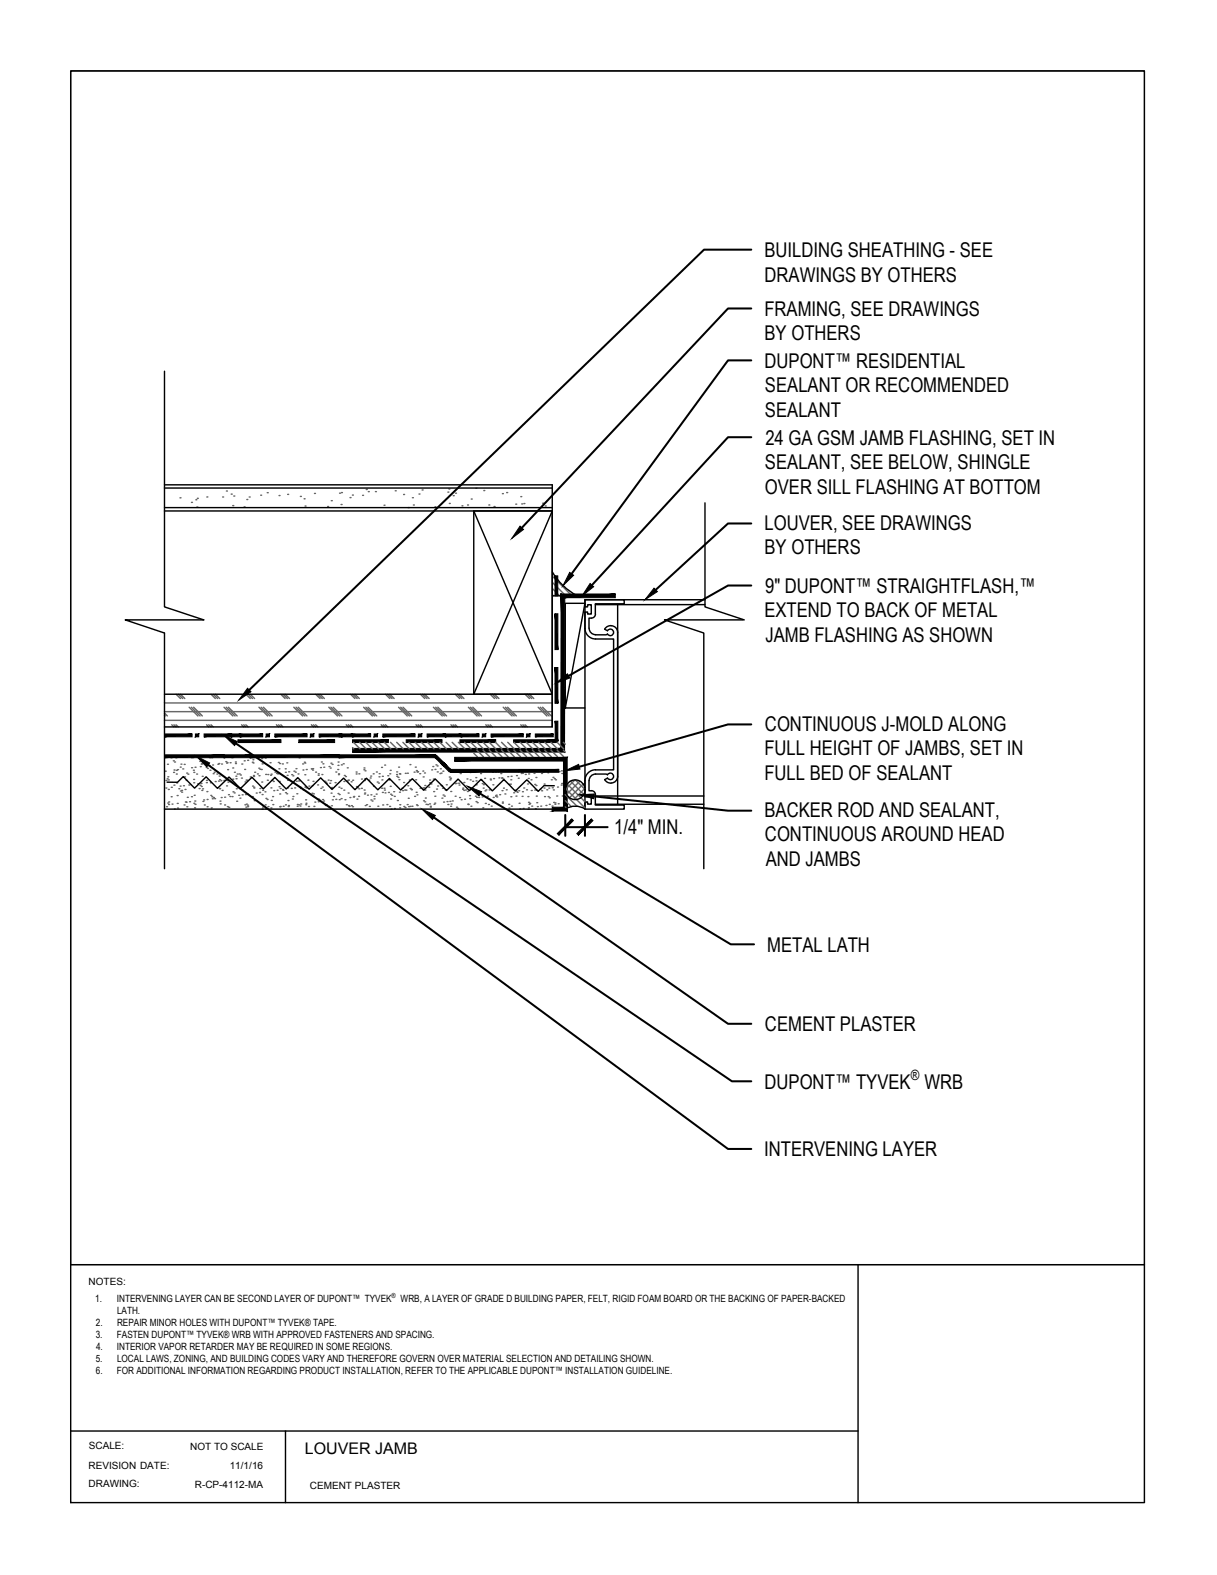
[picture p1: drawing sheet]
<svg xmlns="http://www.w3.org/2000/svg" width="216mm" height="279mm" viewBox="0 0 216 279" stroke-linecap="round" stroke-linejoin="round" font-family="sans-serif">
<!-- layer: -ATI-WRB -->
<g fill="#000" stroke="#000" stroke-width=".18">
<path d="M29.2 130.7h4.9v-.5zM29.2 130.2h4.9l-4.9 .5z"/>
<path d="M34.7 130.7h.6v-.5zM34.7 130.2h.6l-.6 .5z"/>
<path d="M41.1 130.7h1.5v-.5zM41.1 130.2h1.5l-1.5 .5zM36.2 130.7h4.9v-.5zM36.2 130.2h4.9l-4.9 .5z"/>
<path d="M42.6 130.7h4v-.5zM42.6 130.2h4l-4 .5z"/>
<path d="M47.2 130.7h.6v-.5zM47.2 130.2h.6l-.6 .5z"/>
<path d="M48.8 130.7h5.7v-.5zM48.8 130.2h5.7l-5.7 .5z"/>
<path d="M55.1 130.7h.6v-.5zM55.1 130.2h.6l-.6 .5z"/>
<path d="M60.6 130.7h1.9v-.5zM60.6 130.2h1.9l-1.9 .5zM56.6 130.7h4v-.5zM56.6 130.2h4l-4 .5z"/>
<path d="M62.5 130.7h3.3v-.5zM62.5 130.2h3.3l-3.3 .5z"/>
<path d="M66.4 130.7h.6v-.5zM66.4 130.2h.6l-.6 .5z"/>
<path d="M67.9 130.7h5.7v-.5zM67.9 130.2h5.7l-5.7 .5z"/>
<path d="M74.2 130.7h.6v-.5zM74.2 130.2h.6l-.6 .5z"/>
<path d="M79 130.7h2.8v-.5zM79 130.2h2.8l-2.8 .5zM75.8 130.7h3.2v-.5zM75.8 130.2h3.2l-3.2 .5z"/>
<path d="M81.8 130.7h3.2v-.5zM81.8 130.2h3.2l-3.2 .5z"/>
<path d="M85.6 130.7h.6v-.5zM85.6 130.2h.6l-.6 .5z"/>
<path d="M87.1 130.7h5.7v-.5zM87.1 130.2h5.7l-5.7 .5z"/>
<path d="M93.4 130.7h.6v-.5zM93.4 130.2h.6l-.6 .5z"/>
<path d="M95 130.7h3.1v-.5zM95 130.2h3.1l-3.1 .5z"/>
</g>
<path d="M29.2 130.2v.5M42.6 130.2v.5M62.5 130.2v.5M81.8 130.2v.5" fill="none" stroke="#000" stroke-width=".18"/>
<!-- layer: -ATI-HATCH -->
<g fill="none" stroke="#666" stroke-width=".25">
<path d="M29.3 136.8h.1M29.4 139.8h.1M29.4 138.5h.1M29.6 138.2h.1M29.7 135.6h.1M29.8 137.8h.1M29.9 138.4h.1M30.3 134.4h.1M30.4 139.7h.1M30.7 135h.1M30.8 137h.1M30.9 139.3h.1"/>
<path d="M30.9 136.6h.1M31 135.2h.1M31.2 134.4h.1M31.3 136.7h.1M31.3 137.3h.1M31.3 138.9h.1M31.5 136.5h.1M31.7 139.9h.1M32 139.5h.1M32 136.1h.1M32.1 135.6h.1M32.4 136.4h.1"/>
<path d="M32.5 139.4h.1M32.7 135.6h.1M32.7 137.8h.1M33 138.4h.1M33.1 137.1h.1M33.3 137.3h.1M33.5 139.3h.1M33.9 134.4h.1M34 136.2h.1M34.2 134.4h.1M34.3 136.6h.1M34.3 138.3h.1"/>
<path d="M34.4 138.9h.1M34.4 137h.1M34.6 136.1h.1M34.9 137.3h.1M35.1 139.1h.1M35.3 139.9h.1M35.4 135.1h.1M35.5 139.3h.1M35.5 136h.1M35.7 139h.1M35.7 135.5h.1M35.7 139.5h.1"/>
<path d="M35.8 135.5h.1M35.9 137.7h.1M35.9 139.9h.1M36.6 136.1h.1M36.6 138.8h.1M36.6 138.4h.1M36.8 136.3h.1M37.1 135.8h.1M37.2 134.4h.1M37.2 136.6h.1M37.3 138.9h.1M37.5 134.4h.1"/>
<path d="M37.7 135.7h.1M37.8 137.3h.1M38 137h.1M38.2 138.6h.1M38.5 137.3h.1M38.6 135.6h.1M38.8 138.6h.1M38.8 135.5h.1M38.9 137.7h.1M39 139.9h.1M39 138.3h.1M39.2 138.5h.1"/>
<path d="M39.3 135.5h.1M39.7 138.4h.1M40.1 135.1h.1M40.2 139.4h.1M40.2 135.4h.1M40.2 138.4h.1M40.3 135.3h.1M40.3 134.3h.1M40.4 136.5h.1M40.4 138.8h.1M40.8 135.3h.1M41.1 134.4h.1"/>
<path d="M41.3 138.2h.1M41.3 136.2h.1M41.6 137h.1M41.8 135.2h.1M41.8 135.5h.1M41.8 137.7h.1M41.9 138.1h.1M41.9 139.9h.1M42.1 137.3h.1M42.4 137.3h.1M42.5 139.9h.1M42.6 137.5h.1"/>
<path d="M42.8 138h.1M42.9 135.5h.1M43.3 135h.1M43.4 136.5h.1M43.5 138.7h.1M43.7 138.4h.1M43.8 138.4h.1M43.9 134.9h.1M44.4 137.8h.1M44.8 135.2h.1M44.8 139.5h.1M44.9 134.8h.1"/>
<path d="M44.9 135.3h.1M45 137.6h.1M45 137.7h.1M45 139.6h.1M45 139.8h.1M45.2 137h.1M45.7 137.3h.1M45.9 136.3h.1M45.9 137.6h.1M46.1 139.9h.1M46.1 136.5h.1M46.3 136.5h.1"/>
<path d="M46.4 134.6h.1M46.4 138.7h.1M46.5 135.5h.1M47 134.5h.1M47.1 137.4h.1M47.4 138.4h.1M47.5 137.4h.1M47.9 135.3h.1M48 137.5h.1M48.1 139.8h.1M48.1 137.3h.1M48.3 138.4h.1"/>
<path d="M48.5 138.6h.1M48.8 137h.1M49.1 137.2h.1M49.3 137.3h.1M49.4 135.3h.1M49.5 136.4h.1M49.5 139.6h.1M49.5 138.6h.1M49.6 135.5h.1M49.7 139.9h.1M50.1 135.5h.1M50.6 136.4h.1"/>
<path d="M50.6 137h.1M50.9 135.3h.1M50.9 137.5h.1M51 139.8h.1M51 138.4h.1M51.2 136.9h.1M51.7 139.9h.1M51.7 137.4h.1M52 137.6h.1M52.1 136.8h.1M52.3 139.8h.1M52.4 137h.1"/>
<path d="M52.5 136.4h.1M52.6 138.6h.1M52.9 137.3h.1M53 138.5h.1M53.1 134.4h.1M53.2 139.6h.1M53.3 139.9h.1M53.7 135.5h.1M53.7 136.6h.1M54 135.2h.1M54.1 137.4h.1M54.1 135.4h.1"/>
<path d="M54.1 139.6h.1M54.1 139.7h.1M54.3 136.5h.1M54.3 139.8h.1M54.6 138.4h.1M54.8 139.5h.1M55.2 136.4h.1M55.3 136.4h.1M55.4 139.4h.1M55.4 136.6h.1M55.5 136.4h.1M55.5 138.6h.1"/>
<path d="M56 137h.1M56.3 139.2h.1M56.4 137.5h.1M56.5 137.3h.1M56.8 136.2h.1M56.9 139.9h.1M57 135.2h.1M57.1 137.4h.1M57.2 139.6h.1M57.3 135.5h.1M57.4 136.1h.1M57.6 138.6h.1"/>
<path d="M57.8 138.8h.1M57.9 139h.1M58.2 138.4h.1M58.4 136h.1M58.5 138.9h.1M58.6 136.3h.1M58.6 138.5h.1M58.7 135.4h.1M58.8 139.7h.1M58.9 135.6h.1M59.5 138.8h.1M59.6 137h.1"/>
<path d="M59.9 136.5h.1M60 135.8h.1M60 135.2h.1M60 137.4h.1M60.1 137.3h.1M60.1 139.6h.1M60.5 139.9h.1M60.6 135.7h.1M60.9 135.5h.1M61 138.6h.1M61.1 137.6h.1M61.3 137.8h.1"/>
<path d="M61.6 138.5h.1M61.6 136.2h.1M61.7 138.4h.1M61.8 138.4h.1M62.3 138.7h.1M62.6 138.4h.1M63.2 137.3h.1M63.2 137h.1M63.2 139.5h.1M63.4 139.7h.1M63.7 137.3h.1M63.7 139.9h.1"/>
<path d="M64.1 139.9h.1M64.1 138.2h.1M64.6 136.6h.1M64.6 136.2h.1M64.6 138.5h.1M64.7 138.1h.1M64.8 136.7h.1M65.4 138.4h.1M65.7 138h.1M65.8 137.7h.1M66.2 137.3h.1M66.3 139.5h.1"/>
<path d="M66.8 137h.1M66.9 138.7h.1M67.1 138.9h.1M67.2 137.8h.1M67.3 137.3h.1M67.7 136.1h.1M67.7 139.8h.1M67.7 138.4h.1M67.8 137.7h.1M68.1 139.8h.1M68.2 135.7h.1M68.8 137.6h.1"/>
<path d="M69 138.4h.1M69.1 137.3h.1M69.2 139.5h.1M69.2 136.7h.1M70.4 137.4h.1M70.4 136.9h.1M70.4 137.7h.1M70.6 137.9h.1M70.7 136.1h.1M70.8 138.3h.1M70.9 137.3h.1M71.3 139.8h.1"/>
<path d="M71.6 138.8h.1M71.9 137.2h.1M72.3 137.2h.1M72.3 139.4h.1M72.6 138.4h.1M72.7 135.6h.1M72.8 139.9h.1M73.5 137h.1M73.7 136.1h.1M73.7 138.3h.1M73.9 136.7h.1M74 136.9h.1"/>
<path d="M74.1 136.9h.1M74.5 137.3h.1M74.5 139.8h.1M74.9 139.8h.1M75 136.8h.1M75.1 137.8h.1M75.1 139.7h.1M75.3 137.1h.1M75.4 139.3h.1M76.1 139.6h.1M76.2 138.4h.1M76.2 138.9h.1"/>
<path d="M76.4 139.1h.1M76.6 136.6h.1M76.8 136h.1M76.9 138.2h.1M77.2 136.5h.1M77.3 135.7h.1M77.4 140h.1M77.5 135.9h.1M77.6 136.9h.1M77.6 139.4h.1M78.1 137.2h.1M78.1 136.4h.1"/>
<path d="M78.2 137.1h.1M78.2 139.3h.1M78.3 139.4h.1M78.5 139.8h.1M78.6 136.8h.1M79.2 139.2h.1M79.7 137.8h.1M79.8 138.4h.1M79.9 138.2h.1M79.9 138.1h.1M80.7 139h.1M80.9 139h.1"/>
<path d="M81.2 136.9h.1M81.4 138.9h.1M81.4 137h.1M81.4 139.3h.1M81.7 137.2h.1M82.1 139.8h.1M82.3 138.8h.1M82.8 138.2h.1M83.2 136.8h.1M83.4 137h.1M83.4 138.4h.1M83.9 138.6h.1"/>
<path d="M84.4 137h.1M84.4 138h.1M84.4 138.5h.1M84.5 139.2h.1M84.8 136.9h.1M85.3 137.2h.1M85.4 138.4h.1M85.5 139h.1M85.7 139.8h.1M85.8 139.2h.1M86 138.1h.1M87 138.2h.1"/>
<path d="M87 138.4h.1M87.3 137h.1M87.4 139.2h.1M87.6 138.1h.1M87.9 136.9h.1M88.4 136.9h.1M88.5 138h.1M88.9 137.2h.1M89 138h.1M89.2 138.2h.1M89.3 139.8h.1M90.1 137.8h.1"/>
<path d="M90.2 139.1h.1M90.5 136.9h.1M90.5 139.1h.1M90.6 138.3h.1M90.7 137.7h.1M91.6 137.6h.1M91.9 138.1h.1M92 136.9h.1M92.5 137.2h.1M92.5 137h.1M92.7 137.2h.1M92.9 139.8h.1"/>
<path d="M93.2 137.4h.1M93.5 136.8h.1M93.6 139.1h.1M93.7 138.1h.1M93.8 137.3h.1M94.2 138.3h.1M94.7 137.2h.1M94.9 139.2h.1M95.1 137.9h.1M95.1 139.3h.1M95.6 136.9h.1M96.1 137.2h.1"/>
<path d="M96.3 137h.1M96.4 136.9h.1M96.5 139.8h.1M96.5 139.1h.1M96.9 136.9h.1M97.2 137.1h.1M97.4 139.8h.1M97.8 138.3h.1M97.8 136.8h.1M98 139.7h.1M98.1 137.9h.1M98.3 138.1h.1"/>
<path d="M98.5 138.3h.1M98.9 139.6h.1M99.2 136.9h.1M99.6 139.3h.1M99.6 136.7h.1M99.6 139h.1M99.7 137.2h.1M100.1 139.8h.1M29.5 143.1h.1M29.8 142.5h.1M29.9 140h.1M29.9 142.7h.1"/>
<path d="M29.9 142.3h.1M30.4 141.3h.1M30.5 142.6h.1M30.9 143.5h.1M31.4 141.1h.1M31.4 142.5h.1M31.5 143.3h.1M32 140.3h.1M32.2 140.2h.1M32.2 140.5h.1M32.7 142.8h.1M32.8 140h.1"/>
<path d="M32.9 142.3h.1M33 142.3h.1M33.1 143.1h.1M33.2 141.4h.1M33.6 142.2h.1M34 141.3h.1M34.4 142.5h.1M34.5 141.1h.1M34.5 143.3h.1M34.6 142.1h.1M34.6 142.7h.1M35.8 140.2h.1"/>
<path d="M36 142.2h.1M36.1 141.9h.1M36.3 142.8h.1M36.7 140.4h.1M36.7 141.8h.1M36.7 143.1h.1M37.4 141.1h.1M37.5 143.3h.1M37.6 141.3h.1M37.7 141.7h.1M37.9 141.5h.1M38.1 141.7h.1"/>
<path d="M39 142.1h.1M39.1 142.6h.1M39.2 141.5h.1M39.4 140.2h.1M39.8 141.4h.1M39.8 142.8h.1M40.3 143.1h.1M40.5 141h.1M40.6 143.2h.1M40.8 141.3h.1M41.2 141.3h.1M41.3 140.5h.1"/>
<path d="M41.5 140.7h.1M42 142.1h.1M42.3 141.1h.1M42.6 141.6h.1M43 141h.1M43 140.2h.1M43.4 142.8h.1M43.6 141h.1M43.6 143.2h.1M43.7 142.6h.1M43.9 140.9h.1M43.9 142.8h.1"/>
<path d="M43.9 143.1h.1M44.8 141.3h.1M45.1 142h.1M45.5 140.7h.1M46.1 140.6h.1M46.5 141h.1M46.5 143.5h.1M46.6 143.2h.1M46.6 140.2h.1M47 140.5h.1M47 142.8h.1M47.1 143.5h.1"/>
<path d="M47.2 141.6h.1M47.4 141.8h.1M47.5 143.1h.1M48.1 143.3h.1M48.1 142h.1M48.4 141.3h.1M48.4 142.7h.1M48.6 140.3h.1M49.2 140.2h.1M49.6 140.9h.1M49.6 143.1h.1M49.7 143.1h.1"/>
<path d="M50.1 140.1h.1M50.2 140.2h.1M50.2 143h.1M50.6 142.8h.1M50.6 140.6h.1M50.9 140.8h.1M51.1 142h.1M51.1 143.1h.1M51.2 142.9h.1M51.9 141.7h.1M52 141.3h.1M52.7 140.8h.1"/>
<path d="M52.7 143h.1M52.7 142.7h.1M53 142.8h.1M53.2 143h.1M53.4 142.6h.1M53.8 140.2h.1M54.2 141.9h.1M54.2 142.8h.1M54.3 142.5h.1M54.7 143.1h.1M55.3 140.7h.1M55.6 141.3h.1"/>
<path d="M55.6 140.8h.1M55.7 143.1h.1M55.9 142.3h.1M56.5 142.2h.1M56.5 141.8h.1M56.7 142h.1M57.2 141.8h.1M57.4 140.2h.1M57.4 142.1h.1M57.7 142.9h.1M57.8 142.8h.1M58.3 143.1h.1"/>
<path d="M58.7 140.7h.1M58.8 142.9h.1M59 141.9h.1M59.2 141.3h.1M59.6 141.8h.1M60 140.8h.1M60.2 141h.1M60.2 141.9h.1M60.5 141.7h.1M61 140.2h.1M61.2 141.9h.1M61.4 142.8h.1"/>
<path d="M61.8 140.7h.1M61.8 142.9h.1M61.9 143.1h.1M62.1 141.5h.1M62.3 142.9h.1M62.5 143.1h.1M62.7 141.4h.1M62.8 141.3h.1M63.3 141.8h.1M63.6 141.3h.1M64.6 140.2h.1M64.7 140.9h.1"/>
<path d="M64.7 140.7h.1M64.8 142.9h.1M65 142.8h.1M65.2 141.1h.1M65.5 143.1h.1M65.8 141h.1M65.8 141.9h.1M66 142.1h.1M66.4 141.7h.1M66.4 141.3h.1M66.7 140.9h.1M67 143h.1"/>
<path d="M67.8 140.6h.1M67.9 142.8h.1M68.2 140.2h.1M68.3 140.7h.1M68.6 142.7h.1M68.9 140.6h.1M69.1 143.1h.1M69.3 141.7h.1M69.3 140.9h.1M69.4 143.5h.1M69.5 141.1h.1M69.8 140.4h.1"/>
<path d="M69.9 141.3h.1M70 143.4h.1M70.5 142h.1M70.9 140.5h.1M70.9 143.3h.1M70.9 142.8h.1M71.4 140.3h.1M71.6 143.1h.1M71.8 140.2h.1M71.9 143.3h.1M72 140.2h.1M72.2 142.7h.1"/>
<path d="M72.4 141.6h.1M72.5 143.1h.1M72.7 143.1h.1M73 140h.1M73 140.1h.1M73.1 143h.1M73.5 141.3h.1M73.8 140.6h.1M73.9 142.8h.1M74 141h.1M74 142.9h.1M75.1 142.1h.1"/>
<path d="M75.3 142.2h.1M75.4 140.2h.1M75.5 141.6h.1M75.6 142.7h.1M75.9 142.7h.1M76.2 142.6h.1M76.3 143h.1M76.3 143.2h.1M76.9 140.4h.1M77 142.7h.1M77.1 142.5h.1M77.1 141.3h.1"/>
<path d="M78.4 141.6h.1M78.6 141h.1M78.7 142.3h.1M78.8 141.2h.1M79 140.1h.1M79.3 142.2h.1M79.5 142.7h.1M79.8 142.2h.1M79.9 143h.1M80 140.4h.1M80 142.6h.1M80.2 142.1h.1"/>
<path d="M80.7 141.3h.1M81 143.2h.1M81.2 143.4h.1M81.5 141.5h.1M81.8 141.9h.1M82.1 140h.1M82.3 140.2h.1M82.4 141.8h.1M82.6 140.1h.1M82.9 140.4h.1M83 142.6h.1M83.1 142.7h.1"/>
<path d="M83.3 141.1h.1M83.3 141.7h.1M83.5 143h.1M84.3 141.3h.1M84.4 142.2h.1M84.6 141.4h.1M84.7 142.4h.1M84.9 141.5h.1M85.5 141.4h.1M85.7 143.3h.1M86 140.3h.1M86.1 142.5h.1"/>
<path d="M86.2 140.1h.1M86.5 141.3h.1M86.6 142.7h.1M86.8 140.1h.1M87.1 143h.1M87.5 141.5h.1M87.9 141.2h.1M88 141.1h.1M88.1 141.4h.1M88.6 141h.1M89.1 140.3h.1M89.1 142.5h.1"/>
<path d="M89.1 142.3h.1M89.6 140.9h.1M89.8 140.1h.1M90.2 142.7h.1M90.3 143.3h.1M90.6 141.3h.1M90.7 143h.1M91.1 140.6h.1M91.4 140.2h.1M91.5 141.2h.1M91.6 140.4h.1M91.8 140.6h.1"/>
<path d="M92 140.3h.1M92.1 142.5h.1M92.2 143.5h.1M92.6 141.3h.1M92.7 140.4h.1M92.8 143.4h.1M93.4 140.1h.1M93.7 141.3h.1M93.7 143.5h.1M93.7 143.3h.1M93.8 142.3h.1M93.8 142.7h.1"/>
<path d="M94 142.5h.1M94.2 140.2h.1M94.3 143h.1M94.9 140.2h.1M95 143.5h.1M95.1 140.2h.1M95.1 141.2h.1M95.2 142.4h.1M95.3 143.1h.1M95.8 140h.1M95.9 143h.1M96.1 140.3h.1"/>
<path d="M96.6 141.3h.1M96.9 142.9h.1M97 140.1h.1M97.2 141.3h.1M97.4 142.7h.1M97.4 141.5h.1M97.9 143h.1M98.2 140.1h.1M98.2 142.4h.1M98.4 142.7h.1M98.5 142.4h.1M98.8 141.2h.1"/>
<path d="M99 142.6h.1M99.6 143.5h.1M99.7 141.2h.1M99.8 143.4h.1M100 142.5h.1"/>
</g>
<!-- layer: .ATI-DETAIL -->
<g fill="#000" stroke="#000" stroke-width=".18">
<path d="M100.2 106h8.9v-.6zM99.5 105.4h9.6l-8.9 .6zM99.5 105.4l.7 28v-27.4zM99.5 105.4l.7 28-.7-.6zM62.6 133.4h37.6l-.7-.6zM62.6 132.8h36.9l-36.9 .6z"/>
<path d="M60.1 134.4h17.2v-.5zM60.1 133.9h17.2l-17.2 .5zM44.3 134.4h15.8v-.5zM44.3 133.9h15.8l-15.8 .5zM39.7 134.4h4.6v-.5zM39.7 133.9h4.6l-4.6 .5zM29.2 134.4h10.5v-.5zM29.2 133.9h10.5l-10.5 .5z"/>
<path d="M78.5 135.7l1.2 1.2 .3-.3zM78.5 135.7l.4-.3 1.1 1.2zM77.1 134.3l1.4 1.4 .4-.3zM77.1 134.3l.3-.3 1.5 1.4z"/>
<path d="M80.7 134.4v.6l19.9-.6zM80.7 135l19.9-.6-.6 .6zM100.6 134.4l-.6 .6 .6 8.9zM100 135l.6 8.9-.6-.7zM98 143.9h2.6l-.6-.7zM98 143.2h2l-2 .7z"/>
<path d="M79.9 137h19.2v-.5zM79.9 136.5h19.2l-19.2 .5z"/>
</g>
<!-- layer: .ATI-HATCH -->
<g fill="none" stroke="#666" stroke-width=".25">
<path d="M31.9 88.3h.1M34 89.1h.1M34.7 88.7h.1M34.9 89.9h.1M35 88.4h.1M36.7 88.2h.1M39.5 88.2h.1M40.2 87.1h.1M41 87.7h.1M41.3 89.7h.1M41.5 88h.1M43.3 89.9h.1"/>
<path d="M43.8 88.6h.1M44.2 88.2h.1M46.2 87.8h.1M47.4 87.4h.1M49.5 87.9h.1M51 87.7h.1M53.3 88.1h.1M53.9 88.5h.1M54.1 89.8h.1M55.8 87.5h.1M58.1 89.9h.1M58.8 88.8h.1"/>
<path d="M60.2 87.5h.1M60.5 89.5h.1M60.6 87.4h.1M62.1 88.3h.1M62.5 87.8h.1M64.3 87.9h.1M65 86.8h.1M65.3 87.2h.1M66.6 87.2h.1M68.1 89.6h.1M70.1 87.1h.1M71.6 87.7h.1"/>
<path d="M72.4 90.1h.1M73.2 88.3h.1M73.3 89.6h.1M74.3 87.6h.1M74.9 86.9h.1M77.2 89.9h.1M79.5 87.3h.1M79.6 86.7h.1M79.7 89.3h.1M80.4 87.9h.1M80.8 87.5h.1M82 89.7h.1"/>
<path d="M82.9 89.6h.1M83.6 88.5h.1M84.4 86.6h.1M85.8 87h.1M86.7 89.6h.1M87.6 89.9h.1M89.1 87.6h.1M89.9 87.4h.1M91.5 89.4h.1M92.4 88.1h.1M92.6 89.4h.1M92.9 89.3h.1"/>
<path d="M96.3 89.3h.1M96.7 89.8h.1M98 105.5l.2 .2M98 104.4l1.3 1.3M98 103.3l2.4 2.4M98 102.2l3.5 3.5M29.2 124.7h68.8M29.2 126.2h68.8M29.2 127.8h68.8M29.2 126.9l.1 .1M29.2 126.5l.5 .5M30.5 128.6l.4 .4"/>
<path d="M30.9 128.6l.3 .4M31.2 123.2l.8 .7M31.2 128.6l.4 .4M31.6 123.2l.8 .7M32 123.2l.8 .7M33.6 125.5l1.5 1.5M33.9 125.5l1.6 1.5M34.3 125.5l1.6 1.5M36.7 128.6l.3 .4M37 128.6l.4 .4M37.4 123.2l.8 .7M37.4 128.6l.4 .4"/>
<path d="M37.8 123.2l.8 .7M38.2 123.2l.8 .7M39.7 125.5l1.6 1.5M40.1 125.5l1.6 1.5M40.5 125.5l1.6 1.5M42.9 128.6l.3 .4M43.2 128.6l.4 .4M43.6 123.2l.8 .7M43.6 128.6l.4 .4M44 123.2l.8 .7M44.4 123.2l.8 .7M45.9 125.5l1.6 1.5"/>
<path d="M46.3 125.5l1.6 1.5M46.7 125.5l1.6 1.5M49 128.6l.4 .4M49.4 128.6l.4 .4M49.8 123.2l.8 .7M49.8 128.6l.4 .4M50.2 123.2l.8 .7M50.6 123.2l.8 .7M52.1 125.5l1.6 1.5M52.5 125.5l1.6 1.5M52.9 125.5l1.6 1.5M55.2 128.6l.4 .4"/>
<path d="M55.6 128.6l.4 .4M56 123.2l.8 .7M56 128.6l.4 .4M56.4 123.2l.8 .7M56.8 123.2l.7 .7M58.3 125.5l1.6 1.5M58.7 125.5l1.6 1.5M59.1 125.5l1.6 1.5M61.4 128.6l.4 .4M61.8 128.6l.4 .4M62.2 123.2l.8 .7M62.2 128.6l.4 .4"/>
<path d="M62.5 132.6l.3 .2M62.6 123.2l.8 .7M62.7 131.7l1.2 1.1M63 123.2l.7 .7M63.8 131.7l1.2 1.1M64.5 125.5l1.6 1.5M64.9 131.7l1.2 1.1M64.9 125.5l1.6 1.5M65.3 125.5l1.5 1.5M66 131.7l1.2 1.1M67.1 131.7l1.2 1.1M67.6 128.6l.4 .4"/>
<path d="M68 128.6l.4 .4M68.2 131.7l1.1 1.1M68.4 123.2l.8 .7M68.4 128.6l.4 .4M68.8 123.2l.7 .7M69.2 123.2l.7 .7M69.3 131.7l1.1 1.1M70.4 131.7l1.1 1.1M70.7 125.5l1.6 1.5M71.1 125.5l1.5 1.5M71.5 131.7l1.1 1.1M71.5 125.5l1.5 1.5"/>
<path d="M72.6 131.7l1.1 1.1M73.7 131.7l1.1 1.1M73.8 128.6l.4 .4M74.2 128.6l.4 .4M74.6 123.2l.7 .7M74.6 128.6l.4 .4M74.8 131.7l1.1 1.1M75 123.2l.7 .7M75.3 123.2l.8 .7M75.9 131.7l1.1 1.1M76.9 125.5l1.6 1.5M76.9 131.7l1.2 1.1"/>
<path d="M77.3 125.5l1.5 1.5M77.7 125.5l1.5 1.5M78 131.7l1.2 1.1M79.1 131.7l1.2 1.1M80 128.6l.4 .4M80.2 131.7l1.2 1.1M80.4 128.6l.4 .4M80.8 123.2l.7 .7M80.8 128.6l.4 .4M81.2 123.2l.7 .7M81.3 131.7l1.2 1.1M81.5 123.2l.8 .7"/>
<path d="M82.4 131.7l1.2 1.1M83.1 125.5l1.5 1.5M83.5 125.5l1.5 1.5M83.5 131.7l1.2 1.1M83.9 125.5l1.5 1.5M84 133.6l.7 .6M84.6 133.1l1.2 1.1M84.6 131.7l1.2 1.1M85.7 133.1l1.2 1.1M85.7 131.7l1.2 1.1M86.2 128.6l.4 .4M86.6 128.6l.4 .4"/>
<path d="M86.8 133.1l1.2 1.1M86.8 131.7l1.2 1.1M87 123.2l.7 .7M87 128.6l.3 .4M87.3 123.2l.8 .7M87.7 123.2l.8 .7M87.9 133.1l1.1 1.1M87.9 131.7l1.1 1.1M89 133.1l1.1 1.1M89 131.7l1.1 1.1M89.3 125.5l1.5 1.5M89.7 125.5l1.5 1.5"/>
<path d="M90.1 125.5l1.5 1.5M90.1 131.7l1.1 1.1M90.1 133.1l1.1 1.1M91.2 133.1l1.1 1.1M91.2 131.7l1.1 1.1M92.3 133.1l1.1 1.1M92.3 131.7l1.1 1.1M92.4 128.6l.4 .4M92.8 128.6l.3 .4M93.1 123.2l.8 .7M93.1 128.6l.4 .4M93.4 133.1l1.1 1.1"/>
<path d="M93.4 131.7l1.1 1.1M93.5 123.2l.8 .7M93.9 123.2l.8 .7M94.5 133.1l1.1 1.1M94.5 131.7l1.1 1.1M95.5 125.5l1.5 1.5M95.6 133.1l1.1 1.1M95.6 131.7l1.1 1.1M95.9 125.5l1.5 1.5M96.3 125.5l1.5 1.5M96.6 133.1l1.2 1.1M96.6 131.7l1.2 1.1"/>
<path d="M97.7 133.1l1.2 1.1M97.7 131.7l1.2 1.1M98.8 133.1l1.2 1.1M98.8 131.7l1.2 1.1M99.9 133.1l.4 .3M99.9 131.7l.4 .3M100.3 139.9l3.5 3.4M100.6 139.1l3.2 3.1M101.2 138.6l2.6 2.5M102 138.4l-1.7 1.7M102.1 138.4l1.7 1.6M102.9 138.6l-2.4 2.3"/>
<path d="M103.5 139.1l-2.5 2.4M103.8 139.9l-2 1.9M100.3 143.1l.2 .3M100.3 142l1.1 1.1M100.3 141l2.1 2.1"/>
</g>
<!-- layer: .ATI-DETAIL -->
<g fill="none" stroke="#000" stroke-width=".25">
<path d="M29.2 65.9v41.8l6.9 2.3h-13.9l7 2.3v41.8M29.2 90.6h68.8l-14 32.6M29.2 86h68.8v43M29.2 86.6h68.8M29.2 90.1h68.8M84 90.6h14v32.6h-14zM84 90.6l14 32.6M125.1 89.2v18.5l6.9 2.3M98 105.7h1.9M98 101.4a11 11 0 0 0 4.4 4.3M104.5 111.4a1.15 1.15 0 0 0 1.2 1.2M105.6 108.9v-1.8h5.1v-.7h-6.9v1.3h.4v-.4h.7v1.6h-.7v-.3h-.4v2.9a1.89 1.89 0 0 0 1.9 1.9"/>
<path d="M105.6 107.3h19.5M105.6 108.9a.83 .83 0 0 1-1.1 .8v1.7M105.7 113.4h3.2v23.2h-3.2M107.3 111.6l.5 .3a.58 .58 0 0 1 .8-.2 .58 .58 0 0 1 0 .9 .58 .58 0 0 1-.8-.1l-.3 .1h-1.8M108.4 111a1.15 1.15 0 0 1 1.2 1.2M108.4 111a1.26 1.26 0 0 0-1.1 .6M109.6 107.3v35.4M125.1 106.4h-21.3v37.1a3.2 3.2 0 0 0-3.5 0M131.8 110h-13.9l7 2.3v41.8M29.2 123.2h68.8v5.8h-68.8M29.6 138.8h1.9l1-1 2 2 2.1-2 2 2.1 2-2.1 2 2.1 2.1-2 2 2 2.1-2 2 2.1 2-2 2 2 2.1-2 2 2 2.1-2 2 2.1 2-2 2 2 2.1-2 2 2.1 2-2.1 2.1 2.1 2-2 2 2 2.1-2 2 2.1 2-2.1 2 2.1 2.1-2 2 2 2.1-2 2 2.1 1-1h1.8M100.3 125.6l3.5-18.6h-3.5v18.6h3.5"/>
<path d="M104.5 138.5v1.8h.4M105.7 137.3h1.8l.3 .1a.58 .58 0 0 1 .9-.1 .58 .58 0 0 1-.1 .9 .58 .58 0 0 1-.8-.2l-.5 .3a1.24 1.24 0 0 0 1.3 .6 1.24 1.24 0 0 0 1-1.2M105.7 136.6a1.89 1.89 0 0 0-1.9 1.8v3h.4v-.4h.7v1.6h-.7v-.3h-.4v1.2h6.9v-.7h-5.1v-1.8M105.7 137.3a1.15 1.15 0 0 0-1.2 1.2M29.2 143.5h68.8M104.9 140.3a.73 .73 0 0 1 .7 .7M105.6 141.2h19.3M105.6 142.7h19.3"/>
<circle cx="102" cy="140.1" r="1.75"/>
</g>
<!-- layer: ATI-SAM -->
<g fill="#000" stroke="#000" stroke-width=".18">
<path d="M98.5 102.2l.4 3.5v-3.5zM98.5 102.2l.4 3.5h-.4z"/>
<path d="M98.5 108.9l.5 6.3v-6.3zM98.5 108.9l.5 6.3h-.5z"/>
<path d="M98.5 118.4l.5 6.4v-6.4zM98.5 118.4l.5 6.4h-.5z"/>
<path d="M42.2 131.7h7.6v-.5zM42.2 131.2h7.6l-7.6 .5z"/>
<path d="M53 131.7h6.4v-.5zM53 131.2h6.4l-6.4 .5z"/>
<path d="M62.5 131.7h6.4v-.5zM62.5 131.2h6.4l-6.4 .5z"/>
<path d="M72.1 131.7h6.3v-.5zM72.1 131.2h6.3l-6.3 .5z"/>
<path d="M81.6 131.7h6.3v-.5zM81.6 131.2h6.3l-6.3 .5z"/>
<path d="M91.1 131.7h7.6v-.5zM91.1 131.2h7.6l-7.6 .5z"/>
<path d="M98.5 127.9l.5 3.6v-3.6zM98.5 127.9l.5 3.6h-.5z"/>
</g>
<path d="M42.2 131.2v.5M98.5 131.5h.5" fill="none" stroke="#000" stroke-width=".18"/>
<!-- layer: .ATI-TEXT -->
<path d="M92.3 93.3l.6 .6-2.1 1.6zM101.1 101.5l.7 .6-1.9 1.8zM104.7 103.5l.6 .6-2 1.6zM116 104.3l.6 .7-2.2 1.4zM34.9 134.2l2.3 1.1-.5 .7zM39.7 130.5l2.4 1.1-.5 .7zM43.9 122.1l.6 .6-2.1 1.5zM98.6 121.2l2.1-1.7 .4 .8zM100.3 136.7l2.4-1.1 .2 .8zM74.9 143.5l2.3 1.2-.5 .7zM83 139.5l2.4 .9-.4 .8zM102.8 141l2.6-.1-.1 .8z" fill="#000" stroke="#000" stroke-width=".18"/>
<g fill="none" stroke="#000" stroke-width=".36">
<path d="M133.3 54.7h-4.1l-36.6 38.9M133.3 44.3h-8.4l-80.7 78.1M133.3 77.6h-4.1l-24.2 26.2M133.3 63.9h-4.1l-27.8 37.9M133.3 92.9h-4.1l-12.9 11.7M133.3 103.9h-4.1l-28.3 16M36.9 135.7l92.3 68.1h4.1M41.9 131.9l88 59.9h3.4M133.3 128.5h-4.1l-26.4 7.5M77 145l52.2 36.6h4.1M85.2 140.8l44.4 26.7h4.2M100.3 146.7h7.5"/>
<path d="M100.3 144.6v3.7M103.8 144.6v3.7M105.4 141.3l23.8 2.5h4.1"/>
</g>
<!-- layer: 0 -->
<g fill="#000" stroke="#000" stroke-width=".18">
<path d="M101.4 145.3l-2.3 2.9 2.6-2.6zM98.9 147.9l2.5-2.6-2.3 2.9z"/>
<path d="M102.3 147.9l.3 .3 2.3-2.9zM104.9 145.3l.3 .3-2.6 2.6z"/>
</g>
<path d="M12.5 12.6h190.5v211.8h-190.5z" fill="none" stroke="#000" stroke-width=".18"/>
<path d="M12.5 12.6h190.5v254h-190.5zM12.5 224.4h190.5M152.2 224.4v42.2M12.5 253.9h139.7M50.6 253.9v12.7" fill="none" stroke="#000" stroke-width=".25"/>
<g font-size="3.6">
<text x="135.6" y="45.6">BUILDING SHEATHING - SEE</text>
<text x="135.6" y="49.9">DRAWINGS BY OTHERS</text>
<text x="135.6" y="56">FRAMING, SEE DRAWINGS</text>
<text x="135.6" y="60.4">BY OTHERS</text>
<text x="135.6" y="65.2">DUPONT™ RESIDENTIAL</text>
<text x="135.7" y="69.6">SEALANT OR RECOMMENDED</text>
<text x="135.7" y="73.9">SEALANT</text>
<text x="135.7" y="83.2">SEALANT, SEE BELOW, SHINGLE</text>
<text x="135.8" y="78.9">24 GA GSM JAMB FLASHING, SET IN</text>
<text x="135.7" y="87.6">OVER SILL FLASHING AT BOTTOM</text>
<text x="135.6" y="93.9">LOUVER, SEE DRAWINGS</text>
<text x="135.6" y="98.3">BY OTHERS</text>
<text x="135.7" y="105.2">9&quot; DUPONT™ STRAIGHTFLASH,™</text>
<text x="135.6" y="109.5">EXTEND TO BACK OF METAL</text>
<text x="135.8" y="113.9">JAMB FLASHING AS SHOWN</text>
<text x="135.7" y="129.6">CONTINUOUS J-MOLD ALONG</text>
<text x="135.6" y="133.9">FULL HEIGHT OF JAMBS, SET IN</text>
<text x="135.6" y="138.3">FULL BED OF SEALANT</text>
<text x="109" y="148">1/4&quot; MIN.</text>
<text x="135.6" y="144.9">BACKER ROD AND SEALANT,</text>
<text x="135.7" y="149.2">CONTINUOUS AROUND HEAD</text>
<text x="135.8" y="153.6">AND JAMBS</text>
<text x="136.1" y="168.8">METAL LATH</text>
<text x="135.7" y="182.9">CEMENT PLASTER</text>
<text x="135.6" y="193.1">DUPONT™ TYVEK WRB</text>
<text x="135.6" y="205.1">INTERVENING LAYER</text>
</g>
<text font-size="2.8" x="54.1" y="257.9">LOUVER JAMB</text>
<text font-size="2.5" x="161.6" y="191.5">®</text>
<g font-size="1.8">
<text x="15.7" y="227.9">NOTES:</text>
<text x="16.9" y="231">1.</text>
<text x="20.7" y="231">INTERVENING LAYER CAN BE SECOND LAYER OF DUPONT™ TYVEK</text>
<text x="20.8" y="233.1">LATH.</text>
<text x="71.1" y="231">WRB, A LAYER OF GRADE D BUILDING PAPER, FELT, RIGID FOAM BOARD OR THE BACKING OF PAPER-BACKED</text>
<text x="17" y="237.3">3.</text>
<text x="17" y="235.2">2.</text>
<text x="17" y="239.5">4.</text>
<text x="20.7" y="237.3">FASTEN DUPONT™ TYVEK® WRB WITH APPROVED FASTENERS AND SPACING.</text>
<text x="20.7" y="239.5">INTERIOR VAPOR RETARDER MAY BE REQUIRED IN SOME REGIONS.</text>
<text x="20.8" y="235.2">REPAIR MINOR HOLES WITH DUPONT™ TYVEK® TAPE.</text>
<text x="17" y="241.6">5.</text>
<text x="17" y="243.8">6.</text>
<text x="20.7" y="243.8">FOR ADDITIONAL INFORMATION REGARDING PRODUCT INSTALLATION, REFER TO THE APPLICABLE DUPONT™ INSTALLATION GUIDELINE.</text>
<text x="20.8" y="241.6">LOCAL LAWS, ZONING, AND BUILDING CODES VARY AND THEREFORE GOVERN OVER MATERIAL SELECTION AND DETAILING SHOWN.</text>
<text x="15.8" y="257.1">SCALE:</text>
<text x="33.7" y="257.1">NOT TO SCALE</text>
<text x="15.7" y="260.5">REVISION DATE:</text>
<text x="15.7" y="263.8">DRAWING:</text>
<text x="34.6" y="263.9">R-CP-4112-MA</text>
<text x="40.8" y="260.6">11/1/16</text>
<text x="55" y="264.2">CEMENT PLASTER</text>
</g>
<text font-size="1.2" x="69.5" y="230.2">®</text>
</svg>
